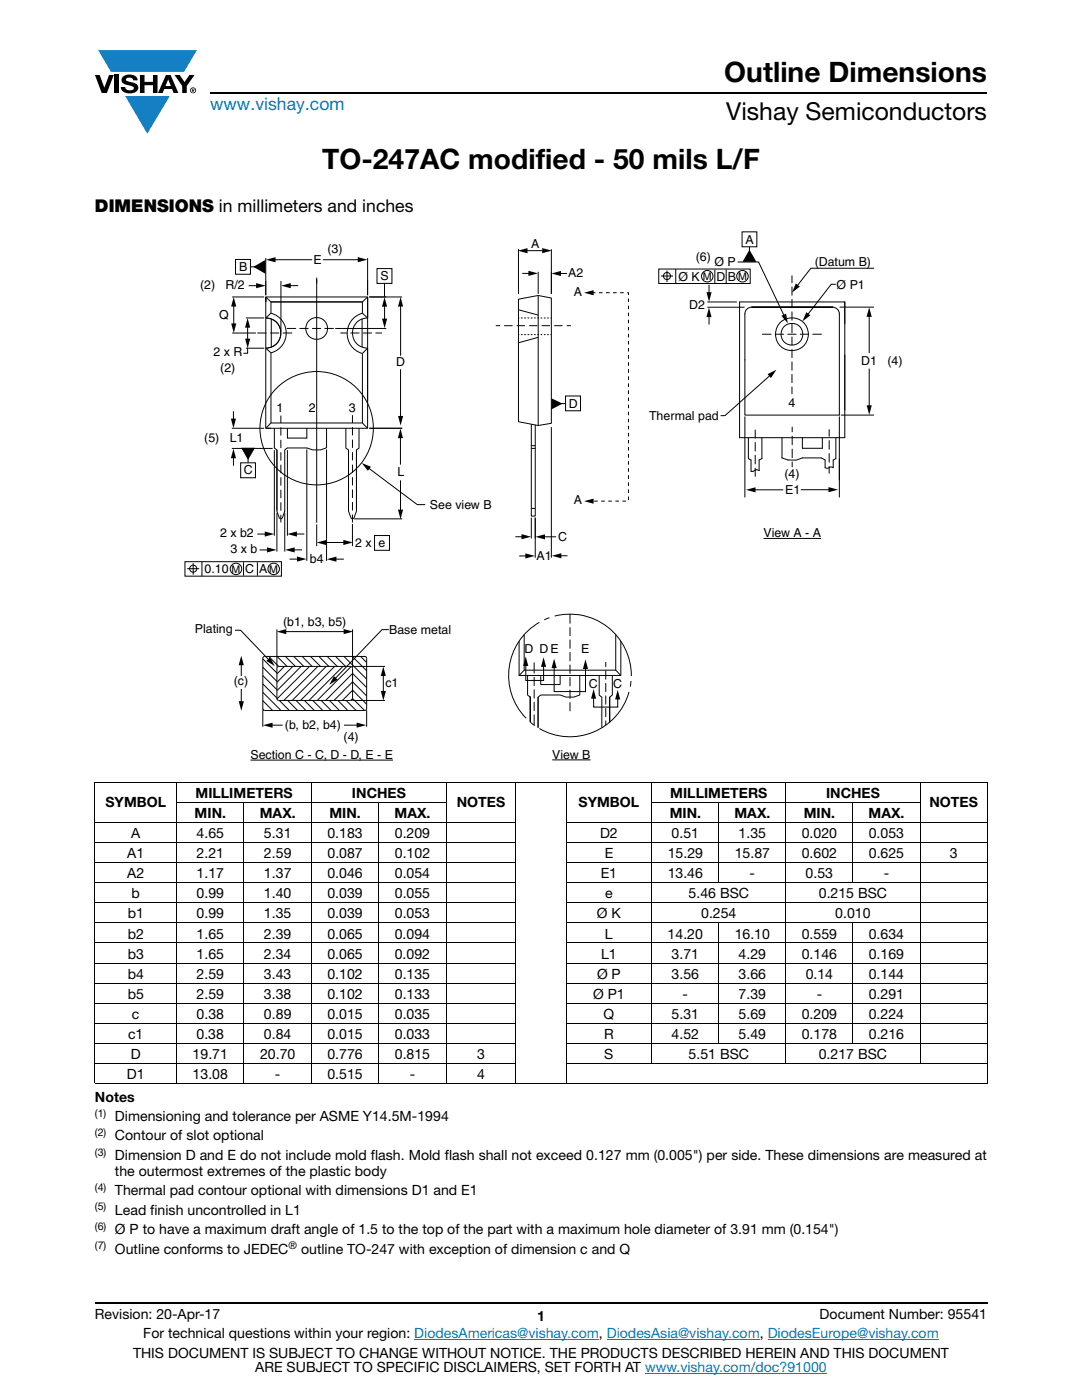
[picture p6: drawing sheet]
<svg xmlns="http://www.w3.org/2000/svg" width="216mm" height="279mm" viewBox="0 0 216 279" stroke-linecap="round" stroke-linejoin="round" font-family="sans-serif">
<g fill="#147fc3">
<path d="M19.6 10h19.7l-2.6 4.3h-1.1h-13.5z"/>
<path d="M25 19.2h8.9l-4.5 7.5z"/>
</g>
<g fill="#000">
<path d="M18.9 15h1l.9 2.5 1-2.5h.9l-1.4 3.6h-1zM22.9 15h.9v3.6h-.9zM24.6 15.3a2.1 2.1 0 0 1 2.8 .3l.1 .4h-.9a.79 .79 0 0 0-.7-.5 .79 .79 0 0 0-.8 .4l.3 .3 1 .2a1.08 1.08 0 0 1 1.2 1 1.08 1.08 0 0 1-1.1 1.2 1.73 1.73 0 0 1-2.4-1.2h.9a.96 .96 0 0 0 .8 .6 .96 .96 0 0 0 .9-.4 1.31 1.31 0 0 0-1.2-.6 1.03 1.03 0 0 1-1.1-.6 1.03 1.03 0 0 1 .2-1.1zM27.9 15h.9v1.3h1.7v-1.3h.9v3.6h-.9v-1.6h-1.7v1.6h-.9zM34.8 15h1.1l.9 1.4 1-1.4h1l-1.5 2.2v1.4h-.9v-1.4z"/>
<path d="M33.6 15.9l.5 1.3h-1.1zM33.1 15l-1.6 3.6h1l.3-.8h1.5l.3 .8h1l-1.6-3.6z"/>
<path d="M38.4 17.8h.2v.2h-.2zM38.3 17.7v.7h.1v-.3l.4 .3-.2-.3 .2-.2-.1-.2z"/>
<path d="M38.1 18a.46 .46 0 0 1 .9 0 .46 .46 0 0 1-.9 0zM37.9 18a.6 .6 0 0 0 1.2 0 .6 .6 0 0 0-1.2 0z"/>
</g>
<path d="M42 18.6h155M18.9 260h178.1" fill="none" stroke="#000" stroke-width=".36"/>
<path d="M82.7 267.3h36.8M121.1 267.3h30.5M128.7 274h36.3M153.2 267.3h34.1" fill="none" stroke="#007ec4" stroke-width=".2"/>
<g fill="none" stroke="#000" stroke-width=".2">
<path d="M18.9 156.2h94M18.9 156.3v59.8M35.2 156.1v60.2M62.1 156.1v60.2M89 156.1v60.2M103 156.1v60.2M112.9 156.1v8M113 156.2h84M130.1 156.1v56.2M156.8 156.1v56.2M183.6 156.1v56.2M197 156.3v11.8"/>
<path d="M18.9 164.2h84.1M18.9 168.2h84.1M18.9 172.2h84.1M18.9 176.2h84.1M35.2 160.2h53.9M48.7 160.1v56.2M75.6 160.1v56.2M112.9 164.2h84.1M112.9 168.2h84.1M112.9 172.2h84.1M112.9 176.2h84.1M112.9 164.3v52"/>
<path d="M130 160.2h53.7M143.4 160.1v16.2M170.2 160.1v16.2M197 168.3v47.8M18.9 180.2h84.1M18.9 184.2h84.1M18.9 188.2h84.1M18.9 192.2h84.1M18.9 196.2h84.1M112.9 180.2h84.1M112.9 184.2h84.1M112.9 188.2h84.1"/>
<path d="M112.9 192.2h84.1M112.9 196.2h84.1M143.4 184.1v24.2M170.2 184.1v24.2M18.9 200.2h84.1M18.9 204.2h84.1M18.9 208.2h84.1M18.9 212.2h84.1M18.9 216.2h178.1M112.9 200.2h84.1M112.9 204.2h84.1M112.9 208.2h84.1"/>
<path d="M112.9 212.2h84.1"/>
</g>
<path d="M36.8 46.2h143.3v105.8h-143.3z" fill="#fff"/>
<g fill="none" stroke="#050504" stroke-width=".2">
<path d="M46.3 59.3h6.4M53 51.5v7.4M53 59.3l1.1 1h18.2h-18.2v2.2l-1.1 1M53 59.3v1v-1M56.1 56.1v10M63.2 55.4v48.9M73.4 51.5v7.4M73.7 59.3h6.6M103.5 59.7l3.9-.7 2.6 .5v25l-2.6 .4-3.9-.7zM107.4 59v25.9M158 55v1.4M158 57.2v1.7"/>
<path d="M158 59.7v1.7M46.3 66.5h4.8M49.1 63.5h3.6M49.1 69.5h3.6M49.4 69.5v1h-.8M51.4 66.5h1.7M53 63.5v-4.2h20.4v4.2M53 63.5a3 3 0 0 1 3 3 3 3 0 0 1-3 3l1.1 .9M53 63.5v22M53.8 70h.1M54 66.5h1.6M54.1 70.4v14l-1.1 1.1"/>
<path d="M54.1 62.5a4.1 4.1 0 0 1 3 4 4.1 4.1 0 0 1-3 3.9M54.1 63.6v5.7M56.5 66.5h1.7M57.3 65.5h1.7M59.8 65.5h1.7M62.3 65.5h1.7M64.8 65.5h1.7M66.9 65.6h10.2M68 66.5h1.2M70 66.5h1.7M72.3 63.6v5.7M72.3 70.5v13.9l1.1 1.1"/>
<path d="M72.3 62.5a4.2 4.2 0 0 0-3 4 4.2 4.2 0 0 0 3 4M72.5 66.5h1.7M73.4 69.5l-1.1 1M73.4 63.5l-1.1-1v-2.2l1.1-1v20.8M73.4 63.5a3 3 0 0 0-3.1 3 3 3 0 0 0 3.1 3M73.4 69.5v16h-20.4M75 66.5h1.2M98.9 65h.9M100.6 65h1.7M103.1 65h1.7M103.5 61.8l3.9 1.1M103.5 66.8h.1"/>
<path d="M103.5 63.5h.1M103.9 66.8h.4M103.9 63.5h.4M104.6 66.8h.3M104.6 63.5h.3M105.3 66.8h.3M105.3 63.5h.3M105.6 65h1.6M105.9 66.8h.3M105.9 63.5h.4M106.6 66.8h.3M106.6 63.5h.3"/>
<path d="M107.2 66.8h.3M107.2 63.5h.3M107.4 67.3l-3.9 1.1M107.9 66.8h.3M107.9 63.5h.3M108.1 65h1.6M108.5 66.8h.4M108.5 63.5h.4M109.2 66.8h.3M109.2 63.5h.3M109.8 66.8h.2M109.8 63.5h.2"/>
<path d="M110.6 65h1.6M113.1 65h.8M152.1 66.7h1.8M154.7 66.7h1.7M157.2 66.7h1.7M158 62.2v1.7M158 64.7v1.7M158 67.2v1.7M158 69.7v1.7M158 72.2v1.7M158 74.7v1.7M158 77.2v1.4"/>
<path d="M159.7 66.7h1.7M162.2 66.7h1.7M46.3 85.5h6.4M46.3 89.5h8.1M53 85.5h1.1M54.1 84.4h18.2M54.7 89.8v17.1M54.7 85.5v3.9l.6 .4v12.2l.4 1.3 .3 .2 .4-.2 .4-1.3v-12.2l.5-.4M55.3 89.8v12.1M56 82.9v1.5M56 85.3v1.6M56 87.8v1.6"/>
<path d="M56 90.3v1.6M56 92.8v1.6M56 95.2v1.7M56 97.7v1.7M57.3 89.8v17.1M61.2 89.7v22.2M65.2 89.7v22.2M65.2 85.5v3.9l-1.2 .4h-1.6l-1.2-.4M69 85.5v3.9l.5 .4v12.1M69.5 89.8v12.2l.5 1.3 .3 .2 .3-.2 .5-1.3v-12.2M70.3 82.8v1.6M70.3 85.2v1.7"/>
<path d="M70.3 87.7v1.7M70.3 90.2v1.7M70.3 92.7v1.7M70.3 95.2v1.7M70.3 97.7v1.7M71.6 85.5v3.9l-.5 .4v12.1M80.3 85.5h-6.6M106 89.5h.8M106 84.6v18.4h.8v-18.2M106 88.9h.8M55.3 102.3v7.8M56 100.2v1.7"/>
<path d="M56 102.7v1.6M56.8 102.3v7.8M63.2 104.7v4.3M70.3 104.6v4.4M70.3 100.2v1.7M70.3 102.7v1.6M70.7 103.5h9.6M106 101.5h.8M52.4 138.2l3.7 3.6M52.4 136.5l2.9 2.8M52.4 134.8l2.9 2.8M52.4 133.1l2.9 2.9"/>
<path d="M52.4 131.5l2.9 2.8M52.4 139.8l2 2M52.5 131.1l.3-.1h20.1l.3 .4-.1 10.2-.3 .2h-20l-.3-.1-.1-.3v-10zM53.6 131l2 2M55.3 125.6v7.5M55.3 131l2 2M55.6 133l-.2 .1-.1 .3v6l.2 .4h14.5M55.6 133h14.5l.2 .4v6M55.7 139.8l2 2M56.8 133l-1.5 1.5M56.9 131l2.1 2M57.4 139.8l2 2"/>
<path d="M58.4 133l-3.1 3.2M58.6 131l2 2M59.1 139.8l2 2M60.1 133l-4.8 4.8M60.3 131l2 2M60.7 139.8l2 2M61.8 133l-6.5 6.5M62 131l2 2M62.4 139.8l2 2M63.4 133l-6.8 6.8M63.6 131l2 2M64.1 139.8l2 2"/>
<path d="M65.1 133l-6.8 6.8M65.3 131l2 2M65.8 139.8l1.9 2M66.8 133l-6.8 6.8M67 131l2 2M67.4 139.8l2 2M68.4 133l-6.8 6.8M68.6 131l4.6 4.5M69.1 139.8l2 2M70.1 133l-6.8 6.8M70.3 131l2.9 2.9M70.3 139.8h6.5"/>
<path d="M70.3 133h6.5M70.3 137.8l-2 2M70.3 139.4l-.3 .4M70.3 137.7l2.9 2.9M70.3 134.4l2.9 2.8M70.3 139.4l2.5 2.4M70.3 134.4l-5.3 5.4M70.3 125.6v7.5M70.3 139.4l-.1 .3-.2 .1M72 131l1.2 1.2M73.2 138.9l-2.9-2.8-3.7 3.7M103.6 128v6.8l1-1.1h18.3l1 1.1"/>
<path d="M104.6 126.6v7.1M105.3 134.8v3.9l.5 .4M106.6 132.3v2M106.6 135.2v1.6M106.6 137.7v1.6M107.6 124.2a12.2 12.2 0 0 0-2.6 19.1M107.9 134.8v1.8M107.9 138.7l-.5 .4v6.1v-6.1M109.6 123.3l-1 .4M110.7 123a12.2 12.2 0 0 1 15.3 11.8M111.8 134.8v1.8M113.7 122.6v1.8"/>
<path d="M113.7 125.2v1.7M113.7 127.7v1.7M113.7 130.2v1.7M113.7 132.7v1.7M113.7 135.2v1.7M113.7 137.7v1.7M119.6 134.8v3.9l.5 .4v6.1M120.9 132.2v.8M120.9 133.9v1.6M120.9 136.4v1.6M120.9 138.9v1.6M122.2 134.8v3.9l-.5 .4"/>
<path d="M122.9 126.7v7M123.9 128v6.8h-20.4h1.1M125.5 138.1a12.2 12.2 0 0 1-17.9 7.3M125.9 135.9l-.1 1.1M52.4 141.5l.3 .3M52.4 141.7v3.3M73.2 141.7v3.3M105.8 144.1v-5.1v5.1M105.8 144.1l.9 .7M106.6 140.2v1.6M106.6 142.7v2M113.7 140.2v1.7"/>
<path d="M120.9 141.4v1.6M120.9 143.9v.8M121.7 144.1v-5v5.1"/>
<circle cx="63.2" cy="65.6" r="2.18"/>
<circle cx="158" cy="66.7" r="2.17"/>
<circle cx="158" cy="66.7" r="3.3"/>
<circle cx="63.2" cy="85.5" r="11.3"/>
</g>
<circle cx="126" cy="134.8" r=".11" fill="#050504"/>
<path d="M103.5 49.7v8.9M107.4 54.2v4.4M110 49.7v8.9M141.1 61.3h7.5M141.1 60.3h5.9M110 85.2v26.1M106 103.3v4.2M106.8 103.3v8" fill="none" stroke="#050504" stroke-width=".2"/>
<g fill="none" stroke="#000" stroke-width=".2">
<path d="M47 51.8h3v2.9h-3zM49.6 57h1.9M50 53.3h1.1M54.6 51.8h7.7M57.7 57h1.8M64.4 51.8h7.3M75.2 53.6h3v3h-3zM76.7 56.6v2.6M104.2 54.6h1.6M104.9 50h3.6M111.6 54.6h1.5M46.6 60.8v4.1"/>
<path d="M49.4 65v2.9M76.7 60.9v3M79.9 73.7v9.7M79.9 60.8v10.2M46.6 82.1v1.8M46.6 91.1v1.8M48 92.4h3v2.9h-3zM49.5 91.3v1M73.4 93.3l9.9 7.4h1.5M79.9 87.1v5.6M79.9 95.9v6.2M51.3 106.6h1.9"/>
<path d="M51.8 109.8h1.8M57.8 111.6h1.8M58.4 109.7h1.9M58.9 106.6h1.8M64.8 108.3h4.1M66.8 111.6h1.8M74.7 106.9h3v2.9h-3z"/>
</g>
<g fill="#000">
<path d="M51.1 56.5l1.9 .5-1.9 .5zM53.1 51.8l1.9-.5v1.1zM56.1 57l1.9-.5v1zM71.4 51.3l1.9 .5-1.9 .5zM103.3 50l2-.5v1zM105.4 54l2 .6-2 .5zM108.2 49.5l1.9 .5-1.9 .5zM110 54.6l1.9-.5v1zM46.1 64.5h1.1l-.6 2zM46.6 59.3l.5 1.9h-1zM48.9 67.6h1l-.5 1.9zM49.4 63.5l.5 1.9h-1z"/>
<path d="M76.2 63.6h1.1l-.6 1.9zM76.7 59.3l.5 1.9h-1zM79.9 59.3l.5 1.9h-1zM46.1 83.5h1l-.5 2zM46.6 89.5l.5 2h-1zM72.2 92.4l1.8 .7-.6 .9zM79.4 83h1l-.5 1.9zM79.9 85.5l.5 1.9h-1zM52.8 106.1l1.9 .5-1.9 .5zM53.3 109.2l1.9 .5-1.9 .6zM56.9 109.7l1.9-.5v1.1zM57.3 106.6l1.9-.5v1z"/>
<path d="M59.3 111.1l1.9 .5-1.9 .5zM63.2 108.3l1.9-.5v1zM65.2 111.6l1.9-.5v1zM68.5 107.7l1.9 .6-1.9 .5zM79.4 101.7h1l-.5 1.9z"/>
</g>
<path d="M50.9 53.3l1.9-1.1v2.1zM48.4 89.5h2.2l-1.1 1.9z" fill="#000"/>
<path d="M50.9 53.3l1.9-1.1v2.1zM48.4 89.5h2.2l-1.1 1.9z" fill="none" stroke="#000" stroke-width=".35"/>
<path d="M110 79.5l2.3 1.1-2.3 1.1z" fill="#050504"/>
<g fill="none" stroke="#000" stroke-width=".2">
<path d="M141.5 56.8v1.9M147.2 52.3h4.2l5.1 10.8M148.1 46.3h2.9v3h-2.9zM149.5 49.3v.8M166.8 56.7h-.9l-4.8 6.2M174.4 53.5h-12.6l-2.8 3.6M112.8 79h3v3h-3zM141.5 62.9v1.9M153.8 74.8l-9.1 8.1-.9 .1M173.4 62.9v7.6M173.4 73.6v7.6M111.9 80.5h.9"/>
<path d="M150.4 97.8h5.9M159.8 97.7h5.9M102.8 107.1h1.6M103.6 111h1.6M108.4 107.1h2.6M111.7 110.9h1.5M152.4 107.5h11.4zM48.1 132.4v7.9M56.8 126.1h12.1M76.5 134.6v3.6M77.6 125.7h-1.4l-9.4 9.8M104.9 132.6v3.2h3.6v-3.1"/>
<path d="M110.6 133v5h6.2v-4.8M118.5 139.1v2h4.8v-1.9M50 151.7h28.4zM54 144.7h2.4M68.7 144.7h2.8M110.2 151.7h7.6z"/>
</g>
<g fill="#000">
<path d="M116.5 58.4l2-.5v1zM141 58.3h1l-.5 1.9zM158.8 56.6l.8 .6-1.6 1.2zM141.5 61.4l.5 1.9h-1zM153.2 74.7l1.7-.9-1.1 1.6zM155.9 63l.9-.4 .4 1.9zM160.9 62.3l.8 .6-1.6 1.2zM173.4 61.3l.5 1.9h-1zM116.5 100l2-.5v1zM148.8 97.8l2-.6v1.1zM165.3 97.2l1.9 .5-1.9 .5zM172.9 80.9h1.1l-.6 1.9z"/>
<path d="M104.1 106.6l1.9 .5-1.9 .5zM104.8 110.4l1.9 .5-1.9 .6zM106.8 107.1l1.9-.5v1.1zM110.1 110.9l1.9-.5v1zM47.6 139.9h1.1l-.6 2zM48.1 130.8l.6 2h-1.1zM55.2 126.1l1.9-.6v1.1zM66.6 134.9l.8 .7-1.7 1.1zM68.6 125.5l1.9 .5-1.9 .6zM76 137.9h1l-.5 1.9zM76.5 133l.5 1.9h-1zM104.9 131l.5 1.9h-1z"/>
<path d="M108.5 131.2l.5 1.9h-1zM110.6 131.4l.5 1.9h-1zM116.8 131.6l.5 1.9h-1zM118.4 137.5l.6 1.9h-1.1zM123.3 137.7l.5 1.9h-1.1zM52.5 144.7l1.9-.5v1zM71.2 144.2l1.9 .5-1.9 .5z"/>
</g>
<path d="M118.1 58.4h7.3v41.6h-7.3" fill="none" stroke="#000" stroke-width=".2" stroke-dasharray=".7 .7 .7 .7 .7 .7" stroke-linecap="butt"/>
<path d="M149.5 50.2l1.1 1.9h-2.1z" fill="#000"/>
<path d="M149.5 50.2l1.1 1.9h-2.1z" fill="none" stroke="#000" stroke-width=".35"/>
<path d="M45.8 134.9h4.6v2.5h-4.6z" fill="#fff"/>
<g fill="none" stroke="#000" stroke-width=".2">
<path d="M131.4 53.7h18.3v2.9h-18.3zM131.9 55.1h2.4M133.1 54v2.3M134.8 53.7v2.9M142.6 53.8v2.7M144.9 53.8v2.7M147.6 60.3h21v27.1l-21-.1zM166.1 61.3a1.38 1.38 0 0 1 1.4 1.4v20.1h-18.9v-20.1a1.37 1.37 0 0 1 1.4-1.4M166.1 61.3h-16.1h16.1M167.6 61.3h6.7M57.3 89.4h4M57.4 85.5v1.9h3.8v-1.9"/>
<path d="M148.6 83.2v16M149.3 87.3v4.2l.6 .3v2.3l.5-.1a.71 .71 0 0 1 1.1-.1v-2.1l.5-.3v-4.2M150.7 85.8v1.6M150.7 88.3v1.7M150.7 90.9v1.7M150.7 93.4v1.7M158.1 85.2v1M158.1 87v1.8M158.1 89.6v1.7M158.1 92.2v1M164.1 87.3v2.2h-4v-2.2M165.4 85.7v1.4"/>
<path d="M165.4 87.9v1.8M165.4 90.5v1.8M165.4 93.1v1.3M166.8 87.3v4.2l-.5 .3v1.5l-.5-.1-.5 .2-.7-.1v-1.5l-.7-.4h-3.8l-1.2 .4h-1.7l-1.2-.4v-4.1M167.5 83.2v16M167.8 82.8h6.5M36.9 112.1h19.3v2.9h-19.3zM37.4 113.5h2.3M38.6 112.4v2.3M40.3 112.1v2.9M48.6 112.2v2.7M51.4 112.2v2.7"/>
<path d="M46.9 125.8h1.1l5.8 6"/>
<circle cx="133.1" cy="55.1" r=".71"/>
<circle cx="141.1" cy="55.1" r="1.15"/>
<circle cx="148.2" cy="55.1" r="1.15"/>
<circle cx="38.6" cy="113.5" r=".71"/>
<circle cx="47.1" cy="113.5" r="1.15"/>
<circle cx="54.6" cy="113.5" r="1.15"/>
</g>
<path d="M53.1 131.9l.8-.7 .9 1.7z" fill="#000"/>
<path d="M107.9 136.6h3.9M115.7 134.8v3.9l-1.2 .4h-1.5l-1.2-.4h-3.9" fill="none" stroke="#050504" stroke-width=".2"/>
<g font-size="5.6">
<text x="144.5" y="16.4">Outline Dimensions</text>
<text x="64.3" y="33.8">TO-247AC modified - 50 mils L/F</text>
</g>
<text font-size="4.9" x="144.9" y="24">Vishay Semiconductors</text>
<text font-size="3.5" fill="#007ec4" x="42" y="21.9">www.vishay.com</text>
<text font-size="3.5" x="18.9" y="42.2">DIMENSIONS in millimeters and inches</text>
<g font-size="2.8">
<text x="21" y="161.1">SYMBOL</text>
<text x="39" y="159.3">MILLIMETERS</text>
<text x="70.2" y="159.3">INCHES</text>
<text x="91.2" y="161.1">NOTES</text>
<text x="115.4" y="161.1">SYMBOL</text>
<text x="133.8" y="159.3">MILLIMETERS</text>
<text x="164.8" y="159.3">INCHES</text>
<text x="185.4" y="161.1">NOTES</text>
<text x="26.2" y="167.3">A</text>
<text x="38.8" y="163.3">MIN.</text>
<text x="39.2" y="167.3">4.65</text>
<text x="51.8" y="163.3">MAX.</text>
<text x="52.7" y="167.3">5.31</text>
<text x="65.3" y="167.3">0.183</text>
<text x="65.7" y="163.3">MIN.</text>
<text x="78.7" y="163.3">MAX.</text>
<text x="78.8" y="167.3">0.209</text>
<text x="119.7" y="167.3">D2</text>
<text x="133.6" y="163.3">MIN.</text>
<text x="134" y="167.3">0.51</text>
<text x="146.6" y="163.3">MAX.</text>
<text x="147.4" y="167.3">1.35</text>
<text x="160" y="167.3">0.020</text>
<text x="160.4" y="163.3">MIN.</text>
<text x="173.3" y="163.3">MAX.</text>
<text x="173.4" y="167.3">0.053</text>
<text x="25.4" y="171.3">A1</text>
<text x="39.2" y="171.3">2.21</text>
<text x="52.7" y="171.3">2.59</text>
<text x="65.4" y="171.3">0.087</text>
<text x="78.8" y="171.3">0.102</text>
<text x="120.7" y="171.3">E</text>
<text x="133.2" y="171.3">15.29</text>
<text x="146.6" y="171.3">15.87</text>
<text x="160" y="171.3">0.602</text>
<text x="173.4" y="171.3">0.625</text>
<text x="189.5" y="171.3">3</text>
<text x="25.4" y="175.3">A2</text>
<text x="26.3" y="179.3">b</text>
<text x="39.2" y="179.3">0.99</text>
<text x="39.2" y="175.3">1.17</text>
<text x="52.7" y="179.3">1.40</text>
<text x="52.7" y="175.3">1.37</text>
<text x="65.3" y="179.3">0.039</text>
<text x="65.3" y="175.3">0.046</text>
<text x="78.8" y="175.3">0.054</text>
<text x="78.8" y="179.3">0.055</text>
<text x="119.9" y="175.3">E1</text>
<text x="120.8" y="179.3">e</text>
<text x="133.2" y="175.3">13.46</text>
<text x="137.4" y="179.3">5.46 BSC</text>
<text x="149.6" y="175.3">-</text>
<text x="160.8" y="175.3">0.53</text>
<text x="163.4" y="179.3">0.215 BSC</text>
<text x="176.3" y="175.3">-</text>
<text x="25.5" y="183.3">b1</text>
<text x="39.2" y="183.3">0.99</text>
<text x="52.7" y="183.3">1.35</text>
<text x="65.3" y="183.3">0.039</text>
<text x="78.8" y="183.3">0.053</text>
<text x="119.1" y="183.3">Ø K</text>
<text x="139.9" y="183.3">0.254</text>
<text x="166.7" y="183.3">0.010</text>
<text x="25.5" y="187.3">b2</text>
<text x="25.5" y="191.3">b3</text>
<text x="39.2" y="187.3">1.65</text>
<text x="39.2" y="191.3">1.65</text>
<text x="52.7" y="187.3">2.39</text>
<text x="52.7" y="191.3">2.34</text>
<text x="65.3" y="187.3">0.065</text>
<text x="65.3" y="191.3">0.065</text>
<text x="78.8" y="187.3">0.094</text>
<text x="78.8" y="191.3">0.092</text>
<text x="119.9" y="191.3">L1</text>
<text x="120.7" y="187.3">L</text>
<text x="133.2" y="187.3">14.20</text>
<text x="134" y="191.3">3.71</text>
<text x="146.6" y="187.3">16.10</text>
<text x="147.4" y="191.3">4.29</text>
<text x="160" y="187.3">0.559</text>
<text x="160" y="191.3">0.146</text>
<text x="173.3" y="187.3">0.634</text>
<text x="173.4" y="191.3">0.169</text>
<text x="25.5" y="195.3">b4</text>
<text x="39.2" y="195.3">2.59</text>
<text x="52.7" y="195.3">3.43</text>
<text x="65.3" y="195.3">0.102</text>
<text x="78.8" y="195.3">0.135</text>
<text x="119.1" y="195.3">Ø P</text>
<text x="134" y="195.3">3.56</text>
<text x="147.4" y="195.3">3.66</text>
<text x="160.8" y="195.3">0.14</text>
<text x="173.4" y="195.3">0.144</text>
<text x="25.5" y="199.3">b5</text>
<text x="26.3" y="203.3">c</text>
<text x="39.2" y="199.3">2.59</text>
<text x="39.2" y="203.3">0.38</text>
<text x="52.7" y="199.3">3.38</text>
<text x="52.7" y="203.3">0.89</text>
<text x="65.3" y="199.3">0.102</text>
<text x="65.3" y="203.3">0.015</text>
<text x="78.8" y="199.3">0.133</text>
<text x="78.8" y="203.3">0.035</text>
<text x="118.3" y="199.3">Ø P1</text>
<text x="120.4" y="203.3">Q</text>
<text x="134" y="203.3">5.31</text>
<text x="136.2" y="199.3">-</text>
<text x="147.4" y="203.3">5.69</text>
<text x="147.4" y="199.3">7.39</text>
<text x="160" y="203.3">0.209</text>
<text x="163" y="199.3">-</text>
<text x="173.4" y="203.3">0.224</text>
<text x="173.4" y="199.3">0.291</text>
<text x="25.6" y="207.3">c1</text>
<text x="39.2" y="207.3">0.38</text>
<text x="52.7" y="207.3">0.84</text>
<text x="65.3" y="207.3">0.015</text>
<text x="78.8" y="207.3">0.033</text>
<text x="120.5" y="207.3">R</text>
<text x="134" y="207.3">4.52</text>
<text x="147.4" y="207.3">5.49</text>
<text x="160" y="207.3">0.178</text>
<text x="173.4" y="207.3">0.216</text>
<text x="25.3" y="215.3">D1</text>
<text x="26.1" y="211.3">D</text>
<text x="38.4" y="215.3">13.08</text>
<text x="38.4" y="211.3">19.71</text>
<text x="51.9" y="211.3">20.70</text>
<text x="54.9" y="215.3">-</text>
<text x="65.3" y="211.3">0.776</text>
<text x="65.3" y="215.3">0.515</text>
<text x="78.8" y="211.3">0.815</text>
<text x="81.8" y="215.3">-</text>
<text x="95.2" y="211.3">3</text>
<text x="95.2" y="215.3">4</text>
<text x="120.6" y="211.3">S</text>
<text x="137.4" y="211.3">5.51 BSC</text>
<text x="163.4" y="211.3">0.217 BSC</text>
<text x="18.9" y="219.8">Notes</text>
<text x="22.9" y="223.7">Dimensioning and tolerance per ASME Y14.5M-1994</text>
<text x="22.9" y="227.6">Contour of slot optional</text>
<text x="22.9" y="231.5">Dimension D and E do not include mold flash. Mold flash shall not exceed 0.127 mm (0.005&quot;) per side. These dimensions are measured at</text>
<text x="22.9" y="234.7">the outermost extremes of the plastic body</text>
<text x="22.9" y="238.5">Thermal pad contour optional with dimensions D1 and E1</text>
<text x="22.9" y="242.4">Lead finish uncontrolled in L1</text>
<text x="22.9" y="246.3">Ø P to have a maximum draft angle of 1.5 to the top of the part with a maximum hole diameter of 3.91 mm (0.154&quot;)</text>
<text x="22.9" y="250.2">Outline conforms to JEDEC</text>
<text x="60.1" y="250.2">outline TO-247 with exception of dimension c and Q</text>
<text x="18.9" y="263.3">Revision: 20-Apr-17</text>
<text x="107.2" y="263.6">1</text>
<text x="163.6" y="263.3">Document Number: 95541</text>
<text x="28.6" y="267.1">For technical questions within your region: DiodesAmericas@vishay.com, DiodesAsia@vishay.com, DiodesEurope@vishay.com</text>
<text x="26.5" y="271">THIS DOCUMENT IS SUBJECT TO CHANGE WITHOUT NOTICE. THE PRODUCTS DESCRIBED HEREIN AND THIS DOCUMENT</text>
<text x="50.9" y="273.8">ARE SUBJECT TO SPECIFIC DISCLAIMERS, SET FORTH AT www.vishay.com/doc?91000</text>
</g>
<g font-size="2.5">
<text x="62.6" y="52.8">E</text>
<text x="65.3" y="50.4">(3)</text>
<text x="106" y="49.6">A</text>
<text x="138.8" y="52.1">(6)</text>
<text x="142.6" y="53.1">Ø P</text>
<text x="148.8" y="48.6">A</text>
<text x="162.6" y="53.1">(Datum B)</text>
<text x="39.9" y="57.7">(2)</text>
<text x="45" y="57.7">R/2</text>
<text x="47.7" y="54.1">B</text>
<text x="75.9" y="55.9">S</text>
<text x="113.4" y="55.3">A2</text>
<text x="114.5" y="59.2">A</text>
<text x="135.4" y="56">Ø K</text>
<text x="143" y="56">D</text>
<text x="145.2" y="56">B</text>
<text x="166.9" y="57.7">Ø P1</text>
<text x="43.7" y="63.6">Q</text>
<text x="137.5" y="61.7">D2</text>
<text x="42.6" y="71.1">2 x R</text>
<text x="43.9" y="74.2">(2)</text>
<text x="79.1" y="73.1">D</text>
<text x="171.8" y="72.9">D1</text>
<text x="177.1" y="72.9">(4)</text>
<text x="55.2" y="82.1">1</text>
<text x="61.6" y="82.2">2</text>
<text x="69.6" y="82.2">3</text>
<text x="113.5" y="81.5">D</text>
<text x="129.5" y="83.8">Thermal pad</text>
<text x="157.4" y="81.3">4</text>
<text x="40.8" y="88.3">(5)</text>
<text x="45.8" y="88.3">L1</text>
<text x="48.6" y="94.7">C</text>
<text x="79.3" y="95.1">L</text>
<text x="156.5" y="95.3">(4)</text>
<text x="85.8" y="101.5">See view B</text>
<text x="114.5" y="100.6">A</text>
<text x="156.7" y="98.7">E1</text>
<text x="43.9" y="107.2">2 x b2</text>
<text x="111.4" y="107.9">C</text>
<text x="152.4" y="107.2">View A - A</text>
<text x="46" y="110.4">3 x b</text>
<text x="61.8" y="112.3">b4</text>
<text x="70.9" y="109.1">2 x e</text>
<text x="107.1" y="111.7">A1</text>
<text x="40.8" y="114.4">0.10</text>
<text x="48.9" y="114.4">C</text>
<text x="51.7" y="114.4">A</text>
<text x="56.5" y="124.9">(b1, b3, b5)</text>
<text x="38.9" y="126.3">Plating</text>
<text x="77.7" y="126.4">Base metal</text>
<text x="104.7" y="130.3">D D E</text>
<text x="116" y="130.3">E</text>
<text x="46.6" y="136.8">(c)</text>
<text x="76.9" y="137.2">c1</text>
<text x="117.5" y="137.3">C</text>
<text x="122.3" y="137.2">C</text>
<text x="56.9" y="145.5">(b, b2, b4)</text>
<text x="68.6" y="147.9">(4)</text>
<text x="50" y="151.4">Section C - C, D - D, E - E</text>
<text x="110.2" y="151.4">View B</text>
</g>
<g font-size="2.1">
<text x="140.2" y="55.9">M</text>
<text x="147.3" y="55.9">M</text>
<text x="46.2" y="114.3">M</text>
<text x="53.7" y="114.3">M</text>
<text x="18.9" y="222.9">(1)</text>
<text x="18.9" y="226.8">(2)</text>
<text x="18.9" y="230.6">(3)</text>
<text x="18.9" y="237.7">(4)</text>
<text x="18.9" y="241.6">(5)</text>
<text x="18.9" y="245.4">(6)</text>
<text x="18.9" y="249.3">(7)</text>
<text x="57.6" y="249.3">®</text>
</g>
</svg>
